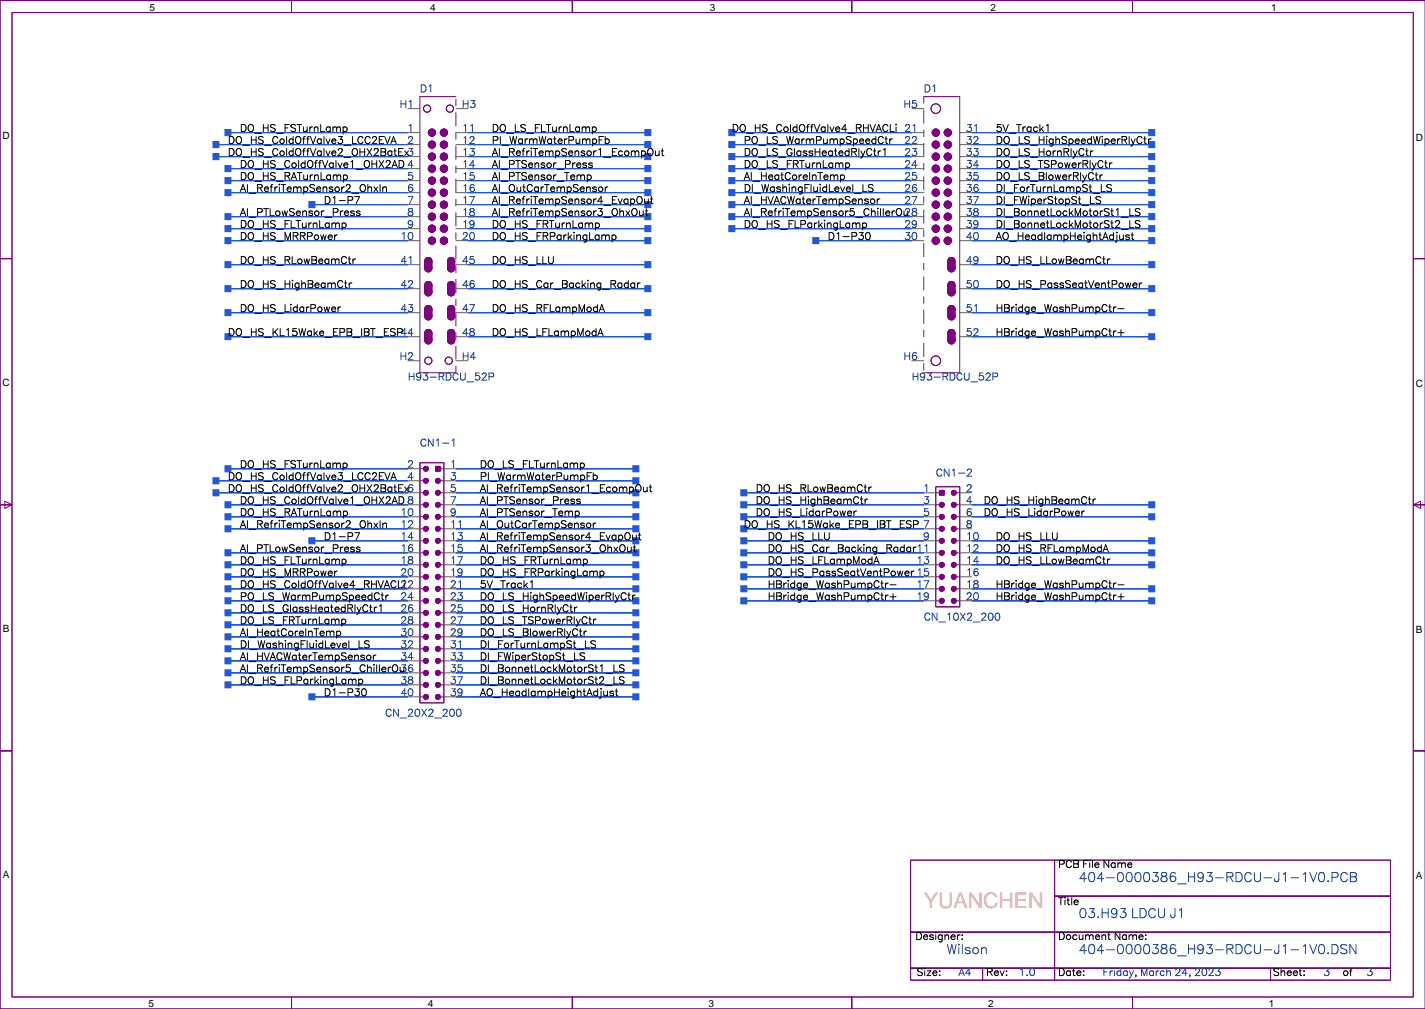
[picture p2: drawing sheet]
<svg xmlns="http://www.w3.org/2000/svg" width="302mm" height="213mm" viewBox="0 0 302 213" stroke-linecap="round" stroke-linejoin="round" font-family="sans-serif">
<path d="M301.7 .1h-301.7v213.3h301.7" fill="none" stroke="#000080" stroke-width=".21"/>
<g fill="none" stroke="#800080" stroke-width=".21">
<path d="M2.5 2.7h296.6v208.2h-296.6zM301.7 .1h-62v2.6v-2.6h-59.4v2.6v-2.6h-59.2v2.6v-2.6h-59.4v2.6v-2.6h-61.7v54.6h2.5h-2.5v52.1h2.5l-1.5 .7v-1.5l1.5 .8h-2.5v52h2.5h-2.5v54.6h61.7v-2.5v2.5h59.4v-2.5v2.5h59.2v-2.5v2.5h59.4v-2.5v2.5h62M96.5 20.4h-7.6v58.4h7.6M195.5 20.4h7.7v58.4h-7.7M89.9 55.2h1.5v1.5h-1.5zM94.7 55.2h1.5v1.5h-1.5zM200.6 55.2h1.5v1.5h-1.5zM301.7 54.7h-2.6h2.6M89.9 70.5h1.5v1.5h-1.5zM89.9 65.4h1.5v1.5h-1.5zM89.9 60.3h1.5v1.5h-1.5zM94.7 70.5h1.5v1.5h-1.5z"/>
<path d="M94.7 65.4h1.5v1.5h-1.5zM94.7 60.3h1.5v1.5h-1.5zM200.6 60.3h1.5v1.5h-1.5zM200.6 70.5h1.5v1.5h-1.5zM200.6 65.4h1.5v1.5h-1.5zM88.9 97.9h5.1v50.8h-5.1zM88.9 99.2h.7M92.2 98.6h1v1.1h-1zM93.2 99.2h.8M88.9 101.7h.7M88.9 104.2h.7M88.9 106.8h.7"/>
<path d="M88.9 109.3h.7M88.9 111.9h.7M88.9 114.4h.7M88.9 116.9h.7M88.9 119.5h.7M93.2 101.7h.8M93.2 104.2h.8M93.2 106.8h.8M93.2 109.3h.8M93.2 111.9h.8M93.2 114.4h.8M93.2 116.9h.8"/>
<path d="M93.2 119.5h.8M198.1 103h5.1v25.4h-5.1zM198.1 104.2h.7M198.1 106.8h.7M198.1 109.3h.7M198.1 111.9h.7M198.1 114.4h.7M198.1 116.9h.7M198.1 119.5h.7M198.8 103.7h1.1v1h-1.1zM202.4 104.2h.8M202.4 106.8h.8"/>
<path d="M202.4 109.3h.8M202.4 111.9h.8M202.4 114.4h.8M202.4 116.9h.8M202.4 119.5h.8M299.1 106.8l1.6-.8v1.5l-1.6-.7h2.6zM88.9 139.8h.7M88.9 137.2h.7M88.9 134.7h.7M88.9 132.2h.7M88.9 129.6h.7M88.9 127.1h.7"/>
<path d="M88.9 124.6h.7M88.9 122h.7M93.2 139.8h.8M93.2 137.2h.8M93.2 134.7h.8M93.2 132.2h.8M93.2 129.6h.8M93.2 127.1h.8M93.2 124.6h.8M93.2 122h.8M198.1 127.1h.7M198.1 124.6h.7"/>
<path d="M198.1 122h.7M202.4 127.1h.8M202.4 124.6h.8M202.4 122h.8M88.9 147.4h.7M88.9 144.9h.7M88.9 142.3h.7M93.2 147.4h.8M93.2 144.9h.8M93.2 142.3h.8M301.7 158.8h-2.6h2.6M192.7 181.9h30.5v15.3h-30.5z"/>
<path d="M192.7 197.2h30.5v7.6h-30.5zM223.2 189.6h71.1v7.6h-71.1zM223.2 197.2h71.1v7.6h-71.1zM223.2 181.9h71.1v7.7h-71.1zM192.7 204.8h15.3v2.5h-15.3zM208 204.8h15.2v2.5h-15.2zM223.2 204.8h45.7v2.5h-45.7zM268.9 204.8h25.4v2.5h-25.4z"/>
<circle cx="90.4" cy="23" r=".76"/>
<circle cx="91.4" cy="28.1" r=".76"/>
<circle cx="91.4" cy="35.7" r=".76"/>
<circle cx="91.4" cy="38.2" r=".76"/>
<circle cx="91.4" cy="33.1" r=".76"/>
<circle cx="91.4" cy="30.6" r=".76"/>
<circle cx="94" cy="28.1" r=".76"/>
<circle cx="94" cy="35.7" r=".76"/>
<circle cx="94" cy="38.2" r=".76"/>
<circle cx="94" cy="33.1" r=".76"/>
<circle cx="94" cy="30.6" r=".76"/>
<circle cx="95.2" cy="23" r=".76"/>
<circle cx="198.1" cy="23" r="1.02"/>
<circle cx="198.1" cy="28.1" r=".76"/>
<circle cx="198.1" cy="35.7" r=".76"/>
<circle cx="198.1" cy="38.2" r=".76"/>
<circle cx="198.1" cy="33.1" r=".76"/>
<circle cx="198.1" cy="30.6" r=".76"/>
<circle cx="200.6" cy="28.1" r=".76"/>
<circle cx="200.6" cy="35.7" r=".76"/>
<circle cx="200.6" cy="38.2" r=".76"/>
<circle cx="200.6" cy="33.1" r=".76"/>
<circle cx="200.6" cy="30.6" r=".76"/>
<circle cx="90.7" cy="55.2" r=".76"/>
<circle cx="90.7" cy="56.7" r=".76"/>
<circle cx="91.4" cy="40.7" r=".76"/>
<circle cx="91.4" cy="50.9" r=".76"/>
<circle cx="91.4" cy="43.3" r=".76"/>
<circle cx="91.4" cy="48.4" r=".76"/>
<circle cx="91.4" cy="45.8" r=".76"/>
<circle cx="94" cy="40.7" r=".76"/>
<circle cx="94" cy="50.9" r=".76"/>
<circle cx="94" cy="48.4" r=".76"/>
<circle cx="94" cy="43.3" r=".76"/>
<circle cx="94" cy="45.8" r=".76"/>
<circle cx="95.5" cy="55.2" r=".76"/>
<circle cx="95.5" cy="56.7" r=".76"/>
<circle cx="198.1" cy="40.7" r=".76"/>
<circle cx="198.1" cy="48.4" r=".76"/>
<circle cx="198.1" cy="50.9" r=".76"/>
<circle cx="198.1" cy="43.3" r=".76"/>
<circle cx="198.1" cy="45.8" r=".76"/>
<circle cx="200.6" cy="40.7" r=".76"/>
<circle cx="200.6" cy="48.4" r=".76"/>
<circle cx="200.6" cy="50.9" r=".76"/>
<circle cx="200.6" cy="43.3" r=".76"/>
<circle cx="200.6" cy="45.8" r=".76"/>
<circle cx="201.4" cy="55.2" r=".76"/>
<circle cx="201.4" cy="56.7" r=".76"/>
<circle cx="90.7" cy="76.3" r=".76"/>
<circle cx="90.7" cy="60.3" r=".76"/>
<circle cx="90.7" cy="65.4" r=".76"/>
<circle cx="90.7" cy="61.8" r=".76"/>
<circle cx="90.7" cy="66.9" r=".76"/>
<circle cx="90.7" cy="70.5" r=".76"/>
<circle cx="90.7" cy="72" r=".76"/>
<circle cx="95" cy="76.3" r=".76"/>
<circle cx="95.5" cy="60.3" r=".76"/>
<circle cx="95.5" cy="61.8" r=".76"/>
<circle cx="95.5" cy="65.4" r=".76"/>
<circle cx="95.5" cy="66.9" r=".76"/>
<circle cx="95.5" cy="70.5" r=".76"/>
<circle cx="95.5" cy="72" r=".76"/>
<circle cx="198.1" cy="76.3" r="1.02"/>
<circle cx="201.4" cy="61.8" r=".76"/>
<circle cx="201.4" cy="65.4" r=".76"/>
<circle cx="201.4" cy="60.3" r=".76"/>
<circle cx="201.4" cy="66.9" r=".76"/>
<circle cx="201.4" cy="70.5" r=".76"/>
<circle cx="201.4" cy="72" r=".76"/>
<circle cx="90.1" cy="99.2" r=".51"/>
<circle cx="90.1" cy="101.7" r=".51"/>
<circle cx="90.1" cy="114.4" r=".51"/>
<circle cx="90.1" cy="106.8" r=".51"/>
<circle cx="90.1" cy="104.2" r=".51"/>
<circle cx="90.1" cy="116.9" r=".51"/>
<circle cx="90.1" cy="109.3" r=".51"/>
<circle cx="90.1" cy="111.9" r=".51"/>
<circle cx="90.1" cy="119.5" r=".51"/>
<circle cx="92.7" cy="114.4" r=".51"/>
<circle cx="92.7" cy="106.8" r=".51"/>
<circle cx="92.7" cy="101.7" r=".51"/>
<circle cx="92.7" cy="104.2" r=".51"/>
<circle cx="92.7" cy="116.9" r=".51"/>
<circle cx="92.7" cy="109.3" r=".51"/>
<circle cx="92.7" cy="111.9" r=".51"/>
<circle cx="92.7" cy="119.5" r=".51"/>
<circle cx="199.3" cy="114.4" r=".51"/>
<circle cx="199.3" cy="106.8" r=".51"/>
<circle cx="199.3" cy="109.3" r=".51"/>
<circle cx="199.3" cy="116.9" r=".51"/>
<circle cx="199.3" cy="119.5" r=".51"/>
<circle cx="199.3" cy="111.9" r=".51"/>
<circle cx="201.9" cy="106.8" r=".51"/>
<circle cx="201.9" cy="114.4" r=".51"/>
<circle cx="201.9" cy="104.2" r=".51"/>
<circle cx="201.9" cy="109.3" r=".51"/>
<circle cx="201.9" cy="116.9" r=".51"/>
<circle cx="201.9" cy="119.5" r=".51"/>
<circle cx="201.9" cy="111.9" r=".51"/>
<circle cx="90.1" cy="122" r=".51"/>
<circle cx="90.1" cy="129.6" r=".51"/>
<circle cx="90.1" cy="134.7" r=".51"/>
<circle cx="90.1" cy="127.1" r=".51"/>
<circle cx="90.1" cy="124.6" r=".51"/>
<circle cx="90.1" cy="139.8" r=".51"/>
<circle cx="90.1" cy="132.2" r=".51"/>
<circle cx="90.1" cy="137.2" r=".51"/>
<circle cx="92.7" cy="122" r=".51"/>
<circle cx="92.7" cy="129.6" r=".51"/>
<circle cx="92.7" cy="134.7" r=".51"/>
<circle cx="92.7" cy="127.1" r=".51"/>
<circle cx="92.7" cy="124.6" r=".51"/>
<circle cx="92.7" cy="139.8" r=".51"/>
<circle cx="92.7" cy="132.2" r=".51"/>
<circle cx="92.7" cy="137.2" r=".51"/>
<circle cx="199.3" cy="122" r=".51"/>
<circle cx="199.3" cy="127.1" r=".51"/>
<circle cx="199.3" cy="124.6" r=".51"/>
<circle cx="201.9" cy="122" r=".51"/>
<circle cx="201.9" cy="127.1" r=".51"/>
<circle cx="201.9" cy="124.6" r=".51"/>
<circle cx="90.1" cy="142.3" r=".51"/>
<circle cx="90.1" cy="147.4" r=".51"/>
<circle cx="90.1" cy="144.9" r=".51"/>
<circle cx="92.7" cy="142.3" r=".51"/>
<circle cx="92.7" cy="147.4" r=".51"/>
<circle cx="92.7" cy="144.9" r=".51"/>
</g>
<g fill="#800080" stroke="#800080" stroke-width=".21">
<path d="M92.2 98.6h1v1.1h-1z" fill-rule="evenodd"/>
<path d="M94.7 70.5h1.5v1.5h-1.5z" fill-rule="evenodd"/>
<path d="M94.7 65.4h1.5v1.5h-1.5z" fill-rule="evenodd"/>
<path d="M89.9 70.5h1.5v1.5h-1.5z" fill-rule="evenodd"/>
<path d="M89.9 65.4h1.5v1.5h-1.5z" fill-rule="evenodd"/>
<path d="M89.9 60.3h1.5v1.5h-1.5z" fill-rule="evenodd"/>
<path d="M89.9 55.2h1.5v1.5h-1.5z" fill-rule="evenodd"/>
<path d="M94.7 60.3h1.5v1.5h-1.5z" fill-rule="evenodd"/>
<path d="M94.7 55.2h1.5v1.5h-1.5z" fill-rule="evenodd"/>
<path d="M198.8 103.7h1.1v1h-1.1z" fill-rule="evenodd"/>
<path d="M200.6 60.3h1.5v1.5h-1.5z" fill-rule="evenodd"/>
<path d="M200.6 55.2h1.5v1.5h-1.5z" fill-rule="evenodd"/>
<path d="M200.6 70.5h1.5v1.5h-1.5z" fill-rule="evenodd"/>
<path d="M200.6 65.4h1.5v1.5h-1.5z" fill-rule="evenodd"/>
<circle cx="90.1" cy="147.4" r=".51"/>
<circle cx="92.7" cy="147.4" r=".51"/>
<circle cx="90.1" cy="127.1" r=".51"/>
<circle cx="90.1" cy="134.7" r=".51"/>
<circle cx="90.1" cy="144.9" r=".51"/>
<circle cx="90.1" cy="142.3" r=".51"/>
<circle cx="90.1" cy="139.8" r=".51"/>
<circle cx="90.1" cy="129.6" r=".51"/>
<circle cx="90.1" cy="124.6" r=".51"/>
<circle cx="90.1" cy="132.2" r=".51"/>
<circle cx="90.1" cy="137.2" r=".51"/>
<circle cx="92.7" cy="127.1" r=".51"/>
<circle cx="92.7" cy="134.7" r=".51"/>
<circle cx="92.7" cy="144.9" r=".51"/>
<circle cx="92.7" cy="142.3" r=".51"/>
<circle cx="92.7" cy="139.8" r=".51"/>
<circle cx="92.7" cy="129.6" r=".51"/>
<circle cx="92.7" cy="124.6" r=".51"/>
<circle cx="92.7" cy="132.2" r=".51"/>
<circle cx="92.7" cy="137.2" r=".51"/>
<circle cx="90.1" cy="99.2" r=".51"/>
<circle cx="90.1" cy="114.4" r=".51"/>
<circle cx="90.1" cy="106.8" r=".51"/>
<circle cx="90.1" cy="116.9" r=".51"/>
<circle cx="90.1" cy="104.2" r=".51"/>
<circle cx="90.1" cy="109.3" r=".51"/>
<circle cx="90.1" cy="111.9" r=".51"/>
<circle cx="90.1" cy="122" r=".51"/>
<circle cx="90.1" cy="101.7" r=".51"/>
<circle cx="90.1" cy="119.5" r=".51"/>
<circle cx="92.7" cy="114.4" r=".51"/>
<circle cx="92.7" cy="106.8" r=".51"/>
<circle cx="92.7" cy="116.9" r=".51"/>
<circle cx="92.7" cy="104.2" r=".51"/>
<circle cx="92.7" cy="109.3" r=".51"/>
<circle cx="92.7" cy="111.9" r=".51"/>
<circle cx="92.7" cy="122" r=".51"/>
<circle cx="92.7" cy="101.7" r=".51"/>
<circle cx="92.7" cy="119.5" r=".51"/>
<circle cx="95.5" cy="66.9" r=".76"/>
<circle cx="95.5" cy="70.5" r=".76"/>
<circle cx="95.5" cy="65.4" r=".76"/>
<circle cx="95.5" cy="72" r=".76"/>
<circle cx="90.7" cy="66.9" r=".76"/>
<circle cx="90.7" cy="70.5" r=".76"/>
<circle cx="90.7" cy="65.4" r=".76"/>
<circle cx="90.7" cy="72" r=".76"/>
<circle cx="90.7" cy="56.7" r=".76"/>
<circle cx="90.7" cy="60.3" r=".76"/>
<circle cx="90.7" cy="55.2" r=".76"/>
<circle cx="90.7" cy="61.8" r=".76"/>
<circle cx="95.5" cy="55.2" r=".76"/>
<circle cx="95.5" cy="56.7" r=".76"/>
<circle cx="95.5" cy="60.3" r=".76"/>
<circle cx="95.5" cy="61.8" r=".76"/>
<circle cx="91.4" cy="48.4" r=".76"/>
<circle cx="94" cy="48.4" r=".76"/>
<circle cx="94" cy="50.9" r=".76"/>
<circle cx="94" cy="28.1" r=".76"/>
<circle cx="91.4" cy="50.9" r=".76"/>
<circle cx="91.4" cy="28.1" r=".76"/>
<circle cx="91.4" cy="45.8" r=".76"/>
<circle cx="91.4" cy="30.6" r=".76"/>
<circle cx="91.4" cy="38.2" r=".76"/>
<circle cx="94" cy="33.1" r=".76"/>
<circle cx="94" cy="35.7" r=".76"/>
<circle cx="94" cy="40.7" r=".76"/>
<circle cx="91.4" cy="35.7" r=".76"/>
<circle cx="91.4" cy="40.7" r=".76"/>
<circle cx="94" cy="38.2" r=".76"/>
<circle cx="94" cy="43.3" r=".76"/>
<circle cx="94" cy="45.8" r=".76"/>
<circle cx="94" cy="30.6" r=".76"/>
<circle cx="91.4" cy="43.3" r=".76"/>
<circle cx="91.4" cy="33.1" r=".76"/>
<circle cx="201.9" cy="104.2" r=".51"/>
<circle cx="201.9" cy="119.5" r=".51"/>
<circle cx="201.9" cy="111.9" r=".51"/>
<circle cx="201.9" cy="122" r=".51"/>
<circle cx="201.9" cy="109.3" r=".51"/>
<circle cx="201.9" cy="114.4" r=".51"/>
<circle cx="201.9" cy="116.9" r=".51"/>
<circle cx="201.9" cy="127.1" r=".51"/>
<circle cx="201.9" cy="106.8" r=".51"/>
<circle cx="201.9" cy="124.6" r=".51"/>
<circle cx="199.3" cy="119.5" r=".51"/>
<circle cx="199.3" cy="111.9" r=".51"/>
<circle cx="199.3" cy="122" r=".51"/>
<circle cx="199.3" cy="109.3" r=".51"/>
<circle cx="199.3" cy="114.4" r=".51"/>
<circle cx="199.3" cy="116.9" r=".51"/>
<circle cx="199.3" cy="127.1" r=".51"/>
<circle cx="199.3" cy="106.8" r=".51"/>
<circle cx="199.3" cy="124.6" r=".51"/>
<circle cx="201.4" cy="61.8" r=".76"/>
<circle cx="201.4" cy="70.5" r=".76"/>
<circle cx="201.4" cy="60.3" r=".76"/>
<circle cx="201.4" cy="55.2" r=".76"/>
<circle cx="201.4" cy="72" r=".76"/>
<circle cx="201.4" cy="66.9" r=".76"/>
<circle cx="201.4" cy="56.7" r=".76"/>
<circle cx="201.4" cy="65.4" r=".76"/>
<circle cx="200.6" cy="28.1" r=".76"/>
<circle cx="198.1" cy="28.1" r=".76"/>
<circle cx="200.6" cy="30.6" r=".76"/>
<circle cx="198.1" cy="30.6" r=".76"/>
<circle cx="200.6" cy="33.1" r=".76"/>
<circle cx="198.1" cy="33.1" r=".76"/>
<circle cx="200.6" cy="35.7" r=".76"/>
<circle cx="198.1" cy="35.7" r=".76"/>
<circle cx="200.6" cy="38.2" r=".76"/>
<circle cx="198.1" cy="38.2" r=".76"/>
<circle cx="200.6" cy="40.7" r=".76"/>
<circle cx="198.1" cy="40.7" r=".76"/>
<circle cx="200.6" cy="43.3" r=".76"/>
<circle cx="198.1" cy="43.3" r=".76"/>
<circle cx="200.6" cy="45.8" r=".76"/>
<circle cx="198.1" cy="45.8" r=".76"/>
<circle cx="200.6" cy="48.4" r=".76"/>
<circle cx="198.1" cy="48.4" r=".76"/>
<circle cx="200.6" cy="50.9" r=".76"/>
<circle cx="198.1" cy="50.9" r=".76"/>
</g>
<g fill="none" stroke="#606060" stroke-width=".21">
<path d="M86.3 28.1h2.6M86.3 30.6h2.6M86.3 33.1h2.6M86.3 35.7h2.6M86.3 38.2h2.6M86.3 23h2.6M96.5 28.1h2.5M96.5 30.6h2.5M96.5 33.1h2.5M96.5 35.7h2.5M96.5 38.2h2.5M96.5 23h2.5"/>
<path d="M193 28.1h2.5M193 30.6h2.5M193 33.1h2.5M193 35.7h2.5M193 38.2h2.5M193 23h2.5M203.2 28.1h2.5M203.2 30.6h2.5M203.2 33.1h2.5M203.2 35.7h2.5M203.2 38.2h2.5M86.3 40.8h2.6"/>
<path d="M86.3 43.3h2.6M86.3 45.8h2.6M86.3 48.4h2.6M86.3 50.9h2.6M86.3 56h2.6M96.5 40.8h2.5M96.5 43.3h2.5M96.5 45.8h2.5M96.5 48.4h2.5M96.5 50.9h2.5M96.5 56h2.5M193 40.8h2.5"/>
<path d="M193 43.3h2.5M193 45.8h2.5M193 48.4h2.5M193 50.9h2.5M203.2 40.8h2.5M203.2 43.3h2.5M203.2 45.8h2.5M203.2 48.4h2.5M203.2 50.9h2.5M203.2 56h2.5M86.3 76.3h2.6M86.3 61.1h2.6"/>
<path d="M86.3 66.1h2.6M86.3 71.2h2.6M96.5 76.3h2.5M96.5 61.1h2.5M96.5 66.1h2.5M96.5 71.2h2.5M193 76.3h2.5M203.2 61.1h2.5M203.2 66.1h2.5M203.2 71.2h2.5M86.3 99.2h2.6M94 99.2h2.5"/>
<path d="M86.3 101.7h2.6M86.3 104.2h2.6M86.3 106.8h2.6M86.3 109.3h2.6M86.3 111.9h2.6M86.3 114.4h2.6M86.3 116.9h2.6M86.3 119.5h2.6M94 101.7h2.5M94 104.2h2.5M94 106.8h2.5M94 109.3h2.5"/>
<path d="M94 111.9h2.5M94 114.4h2.5M94 116.9h2.5M94 119.5h2.5M195.5 104.2h2.6M195.5 106.8h2.6M195.5 109.3h2.6M195.5 111.9h2.6M195.5 114.4h2.6M195.5 116.9h2.6M195.5 119.5h2.6M203.2 104.2h2.5"/>
<path d="M203.2 106.8h2.5M203.2 109.3h2.5M203.2 111.9h2.5M203.2 114.4h2.5M203.2 116.9h2.5M203.2 119.5h2.5M86.3 122h2.6M86.3 124.6h2.6M86.3 127.1h2.6M86.3 129.6h2.6M86.3 132.2h2.6M86.3 134.7h2.6"/>
<path d="M86.3 137.2h2.6M86.3 139.8h2.6M94 122h2.5M94 124.6h2.5M94 127.1h2.5M94 129.6h2.5M94 132.2h2.5M94 134.7h2.5M94 137.2h2.5M94 139.8h2.5M195.5 122h2.6M195.5 124.6h2.6"/>
<path d="M195.5 127.1h2.6M203.2 122h2.5M203.2 124.6h2.5M203.2 127.1h2.5M86.3 142.3h2.6M86.3 144.9h2.6M86.3 147.4h2.6M94 142.3h2.5M94 144.9h2.5M94 147.4h2.5"/>
</g>
<path d="M195.5 20.4v58.4M96.5 78.8v-58.4" fill="none" stroke="#800080" stroke-width=".21" stroke-dasharray="1.4 1.4 2.8 1.4"/>
<g fill="#2058dd" stroke="#2058dd" stroke-width=".21">
<path d="M96.5 101.7h38.1z" fill-rule="evenodd"/>
<path d="M134 101.1h1.2v1.2h-1.2z" fill-rule="evenodd"/>
<path d="M99 30.6h38.1z" fill-rule="evenodd"/>
<path d="M136.5 30h1.3v1.2h-1.3z" fill-rule="evenodd"/>
<path d="M96.5 144.9h38.1z" fill-rule="evenodd"/>
<path d="M134 144.2h1.2v1.3h-1.2z" fill-rule="evenodd"/>
<path d="M205.7 48.4h38.1z" fill-rule="evenodd"/>
<path d="M243.1 47.7h1.3v1.3h-1.3z" fill-rule="evenodd"/>
<path d="M96.5 142.3h38.1z" fill-rule="evenodd"/>
<path d="M134 141.7h1.2v1.3h-1.2z" fill-rule="evenodd"/>
<path d="M205.7 45.8h38.1z" fill-rule="evenodd"/>
<path d="M243.1 45.2h1.3v1.3h-1.3z" fill-rule="evenodd"/>
<path d="M66 147.4h20.3z" fill-rule="evenodd"/>
<path d="M65.4 146.8h1.3v1.2h-1.3z" fill-rule="evenodd"/>
<path d="M172.7 50.9h20.3z" fill-rule="evenodd"/>
<path d="M172 50.3h1.3v1.2h-1.3z" fill-rule="evenodd"/>
<path d="M48.2 134.7h38.1z" fill-rule="evenodd"/>
<path d="M47.6 134.1h1.3v1.2h-1.3z" fill-rule="evenodd"/>
<path d="M154.9 38.2h38.1z" fill-rule="evenodd"/>
<path d="M154.3 37.6h1.2v1.2h-1.2z" fill-rule="evenodd"/>
<path d="M96.5 99.2h38.1z" fill-rule="evenodd"/>
<path d="M134 98.5h1.2v1.3h-1.2z" fill-rule="evenodd"/>
<path d="M99 28.1h38.1z" fill-rule="evenodd"/>
<path d="M136.5 27.4h1.3v1.3h-1.3z" fill-rule="evenodd"/>
<path d="M48.2 124.6h38.1z" fill-rule="evenodd"/>
<path d="M47.6 123.9h1.3v1.3h-1.3z" fill-rule="evenodd"/>
<path d="M154.9 28.1h38.1z" fill-rule="evenodd"/>
<path d="M154.3 27.4h1.2v1.3h-1.2z" fill-rule="evenodd"/>
<path d="M96.5 122h38.1z" fill-rule="evenodd"/>
<path d="M134 121.4h1.2v1.2h-1.2z" fill-rule="evenodd"/>
<path d="M99 50.9h38.1z" fill-rule="evenodd"/>
<path d="M136.5 50.3h1.3v1.2h-1.3z" fill-rule="evenodd"/>
<path d="M96.5 124.6h38.1z" fill-rule="evenodd"/>
<path d="M134 123.9h1.2v1.3h-1.2z" fill-rule="evenodd"/>
<path d="M205.7 28.1h38.1z" fill-rule="evenodd"/>
<path d="M243.1 27.4h1.3v1.3h-1.3z" fill-rule="evenodd"/>
<path d="M48.2 127.1h38.1z" fill-rule="evenodd"/>
<path d="M47.6 126.5h1.3v1.2h-1.3z" fill-rule="evenodd"/>
<path d="M154.9 30.6h38.1z" fill-rule="evenodd"/>
<path d="M154.3 30h1.2v1.2h-1.2z" fill-rule="evenodd"/>
<path d="M48.2 122h38.1z" fill-rule="evenodd"/>
<path d="M47.6 121.4h1.3v1.2h-1.3z" fill-rule="evenodd"/>
<path d="M48.2 50.9h38.1z" fill-rule="evenodd"/>
<path d="M47.6 50.3h1.3v1.2h-1.3z" fill-rule="evenodd"/>
<path d="M96.5 119.5h38.1z" fill-rule="evenodd"/>
<path d="M134 118.8h1.2v1.3h-1.2z" fill-rule="evenodd"/>
<path d="M99 48.4h38.1z" fill-rule="evenodd"/>
<path d="M136.5 47.7h1.3v1.3h-1.3z" fill-rule="evenodd"/>
<path d="M96.5 139.8h38.1z" fill-rule="evenodd"/>
<path d="M134 139.2h1.2v1.2h-1.2z" fill-rule="evenodd"/>
<path d="M205.7 43.3h38.1z" fill-rule="evenodd"/>
<path d="M243.1 42.7h1.3v1.2h-1.3z" fill-rule="evenodd"/>
<path d="M48.2 119.5h38.1z" fill-rule="evenodd"/>
<path d="M47.6 118.8h1.3v1.3h-1.3z" fill-rule="evenodd"/>
<path d="M48.2 48.4h38.1z" fill-rule="evenodd"/>
<path d="M47.6 47.7h1.3v1.3h-1.3z" fill-rule="evenodd"/>
<path d="M96.5 116.9h38.1z" fill-rule="evenodd"/>
<path d="M134 116.3h1.2v1.3h-1.2z" fill-rule="evenodd"/>
<path d="M99 45.8h38.1z" fill-rule="evenodd"/>
<path d="M136.5 45.2h1.3v1.3h-1.3z" fill-rule="evenodd"/>
<path d="M66 114.4h20.3z" fill-rule="evenodd"/>
<path d="M65.4 113.8h1.3v1.2h-1.3z" fill-rule="evenodd"/>
<path d="M66 43.3h20.3z" fill-rule="evenodd"/>
<path d="M65.4 42.7h1.3v1.2h-1.3z" fill-rule="evenodd"/>
<path d="M96.5 114.4h38.1z" fill-rule="evenodd"/>
<path d="M134 113.8h1.2v1.2h-1.2z" fill-rule="evenodd"/>
<path d="M99 43.3h38.1z" fill-rule="evenodd"/>
<path d="M136.5 42.7h1.3v1.2h-1.3z" fill-rule="evenodd"/>
<path d="M96.5 137.2h38.1z" fill-rule="evenodd"/>
<path d="M134 136.6h1.2v1.3h-1.2z" fill-rule="evenodd"/>
<path d="M205.7 40.8h38.1z" fill-rule="evenodd"/>
<path d="M243.1 40.1h1.3v1.3h-1.3z" fill-rule="evenodd"/>
<path d="M96.5 134.7h38.1z" fill-rule="evenodd"/>
<path d="M134 134.1h1.2v1.2h-1.2z" fill-rule="evenodd"/>
<path d="M205.7 38.2h38.1z" fill-rule="evenodd"/>
<path d="M243.1 37.6h1.3v1.2h-1.3z" fill-rule="evenodd"/>
<path d="M96.5 111.9h38.1z" fill-rule="evenodd"/>
<path d="M134 111.2h1.2v1.3h-1.2z" fill-rule="evenodd"/>
<path d="M99 40.8h38.1z" fill-rule="evenodd"/>
<path d="M136.5 40.1h1.3v1.3h-1.3z" fill-rule="evenodd"/>
<path d="M96.5 132.2h38.1z" fill-rule="evenodd"/>
<path d="M134 131.5h1.2v1.3h-1.2z" fill-rule="evenodd"/>
<path d="M205.7 35.7h38.1z" fill-rule="evenodd"/>
<path d="M243.1 35h1.3v1.3h-1.3z" fill-rule="evenodd"/>
<path d="M48.2 109.3h38.1z" fill-rule="evenodd"/>
<path d="M47.6 108.7h1.3v1.2h-1.3z" fill-rule="evenodd"/>
<path d="M48.2 38.2h38.1z" fill-rule="evenodd"/>
<path d="M47.6 37.6h1.3v1.2h-1.3z" fill-rule="evenodd"/>
<path d="M48.2 116.9h38.1z" fill-rule="evenodd"/>
<path d="M47.6 116.3h1.3v1.3h-1.3z" fill-rule="evenodd"/>
<path d="M48.2 45.8h38.1z" fill-rule="evenodd"/>
<path d="M47.6 45.2h1.3v1.3h-1.3z" fill-rule="evenodd"/>
<path d="M96.5 129.6h38.1z" fill-rule="evenodd"/>
<path d="M134 129h1.2v1.3h-1.2z" fill-rule="evenodd"/>
<path d="M205.7 33.1h38.1z" fill-rule="evenodd"/>
<path d="M243.1 32.5h1.3v1.3h-1.3z" fill-rule="evenodd"/>
<path d="M48.2 111.9h38.1z" fill-rule="evenodd"/>
<path d="M47.6 111.2h1.3v1.3h-1.3z" fill-rule="evenodd"/>
<path d="M48.2 40.8h38.1z" fill-rule="evenodd"/>
<path d="M47.6 40.1h1.3v1.3h-1.3z" fill-rule="evenodd"/>
<path d="M96.5 127.1h38.1z" fill-rule="evenodd"/>
<path d="M134 126.5h1.2v1.2h-1.2z" fill-rule="evenodd"/>
<path d="M205.7 30.6h38.1z" fill-rule="evenodd"/>
<path d="M243.1 30h1.3v1.2h-1.3z" fill-rule="evenodd"/>
<path d="M48.2 106.8h38.1z" fill-rule="evenodd"/>
<path d="M47.6 106.1h1.3v1.3h-1.3z" fill-rule="evenodd"/>
<path d="M48.2 35.7h38.1z" fill-rule="evenodd"/>
<path d="M47.6 35h1.3v1.3h-1.3z" fill-rule="evenodd"/>
<path d="M45.7 104.2h40.6z" fill-rule="evenodd"/>
<path d="M45.1 103.6h1.2v1.3h-1.2z" fill-rule="evenodd"/>
<path d="M45.7 33.1h40.6z" fill-rule="evenodd"/>
<path d="M45.1 32.5h1.2v1.3h-1.2z" fill-rule="evenodd"/>
<path d="M45.7 101.7h40.6z" fill-rule="evenodd"/>
<path d="M45.1 101.1h1.2v1.2h-1.2z" fill-rule="evenodd"/>
<path d="M45.7 30.6h40.6z" fill-rule="evenodd"/>
<path d="M45.1 30h1.2v1.2h-1.2z" fill-rule="evenodd"/>
<path d="M48.2 144.9h38.1z" fill-rule="evenodd"/>
<path d="M47.6 144.2h1.3v1.3h-1.3z" fill-rule="evenodd"/>
<path d="M154.9 48.4h38.1z" fill-rule="evenodd"/>
<path d="M154.3 47.7h1.2v1.3h-1.2z" fill-rule="evenodd"/>
<path d="M96.5 147.4h38.1z" fill-rule="evenodd"/>
<path d="M134 146.8h1.2v1.2h-1.2z" fill-rule="evenodd"/>
<path d="M205.7 50.9h38.1z" fill-rule="evenodd"/>
<path d="M243.1 50.3h1.3v1.2h-1.3z" fill-rule="evenodd"/>
<path d="M48.2 142.3h38.1z" fill-rule="evenodd"/>
<path d="M47.6 141.7h1.3v1.3h-1.3z" fill-rule="evenodd"/>
<path d="M154.9 45.8h38.1z" fill-rule="evenodd"/>
<path d="M154.3 45.2h1.2v1.3h-1.2z" fill-rule="evenodd"/>
<path d="M48.2 139.8h38.1z" fill-rule="evenodd"/>
<path d="M47.6 139.2h1.3v1.2h-1.3z" fill-rule="evenodd"/>
<path d="M154.9 43.3h38.1z" fill-rule="evenodd"/>
<path d="M154.3 42.7h1.2v1.2h-1.2z" fill-rule="evenodd"/>
<path d="M48.2 132.2h38.1z" fill-rule="evenodd"/>
<path d="M47.6 131.5h1.3v1.3h-1.3z" fill-rule="evenodd"/>
<path d="M154.9 35.7h38.1z" fill-rule="evenodd"/>
<path d="M154.3 35h1.2v1.3h-1.2z" fill-rule="evenodd"/>
<path d="M48.2 137.2h38.1z" fill-rule="evenodd"/>
<path d="M47.6 136.6h1.3v1.3h-1.3z" fill-rule="evenodd"/>
<path d="M154.9 40.8h38.1z" fill-rule="evenodd"/>
<path d="M154.3 40.1h1.2v1.3h-1.2z" fill-rule="evenodd"/>
<path d="M96.5 104.2h38.1z" fill-rule="evenodd"/>
<path d="M134 103.6h1.2v1.3h-1.2z" fill-rule="evenodd"/>
<path d="M99 33.1h38.1z" fill-rule="evenodd"/>
<path d="M136.5 32.5h1.3v1.3h-1.3z" fill-rule="evenodd"/>
<path d="M48.2 129.6h38.1z" fill-rule="evenodd"/>
<path d="M47.6 129h1.3v1.3h-1.3z" fill-rule="evenodd"/>
<path d="M154.9 33.1h38.1z" fill-rule="evenodd"/>
<path d="M154.3 32.5h1.2v1.3h-1.2z" fill-rule="evenodd"/>
<path d="M96.5 109.3h38.1z" fill-rule="evenodd"/>
<path d="M134 108.7h1.2v1.2h-1.2z" fill-rule="evenodd"/>
<path d="M99 38.2h38.1z" fill-rule="evenodd"/>
<path d="M136.5 37.6h1.3v1.2h-1.3z" fill-rule="evenodd"/>
<path d="M96.5 106.8h38.1z" fill-rule="evenodd"/>
<path d="M134 106.1h1.2v1.3h-1.2z" fill-rule="evenodd"/>
<path d="M99 35.7h38.1z" fill-rule="evenodd"/>
<path d="M136.5 35h1.3v1.3h-1.3z" fill-rule="evenodd"/>
<path d="M48.2 99.2h38.1z" fill-rule="evenodd"/>
<path d="M47.6 98.5h1.3v1.3h-1.3z" fill-rule="evenodd"/>
<path d="M48.2 28.1h38.1z" fill-rule="evenodd"/>
<path d="M47.6 27.4h1.3v1.3h-1.3z" fill-rule="evenodd"/>
<path d="M48.2 61.1h38.1z" fill-rule="evenodd"/>
<path d="M47.6 60.4h1.3v1.3h-1.3z" fill-rule="evenodd"/>
<path d="M157.4 106.8h38.1z" fill-rule="evenodd"/>
<path d="M156.8 106.1h1.3v1.3h-1.3z" fill-rule="evenodd"/>
<path d="M205.7 106.8h38.1z" fill-rule="evenodd"/>
<path d="M243.1 106.1h1.3v1.3h-1.3z" fill-rule="evenodd"/>
<path d="M48.2 66.1h38.1z" fill-rule="evenodd"/>
<path d="M47.6 65.5h1.3v1.3h-1.3z" fill-rule="evenodd"/>
<path d="M157.4 109.3h38.1z" fill-rule="evenodd"/>
<path d="M156.8 108.7h1.3v1.2h-1.3z" fill-rule="evenodd"/>
<path d="M205.7 109.3h38.1z" fill-rule="evenodd"/>
<path d="M243.1 108.7h1.3v1.2h-1.3z" fill-rule="evenodd"/>
<path d="M205.7 119.5h38.1z" fill-rule="evenodd"/>
<path d="M243.1 118.8h1.3v1.3h-1.3z" fill-rule="evenodd"/>
<path d="M205.7 56h38.1z" fill-rule="evenodd"/>
<path d="M243.1 55.4h1.3v1.2h-1.3z" fill-rule="evenodd"/>
<path d="M99 56h38.1z" fill-rule="evenodd"/>
<path d="M136.5 55.4h1.3v1.2h-1.3z" fill-rule="evenodd"/>
<path d="M157.4 114.4h38.1z" fill-rule="evenodd"/>
<path d="M156.8 113.8h1.3v1.2h-1.3z" fill-rule="evenodd"/>
<path d="M205.7 114.4h38.1z" fill-rule="evenodd"/>
<path d="M243.1 113.8h1.3v1.2h-1.3z" fill-rule="evenodd"/>
<path d="M99 61.1h38.1z" fill-rule="evenodd"/>
<path d="M136.5 60.4h1.3v1.3h-1.3z" fill-rule="evenodd"/>
<path d="M157.4 116.9h38.1z" fill-rule="evenodd"/>
<path d="M156.8 116.3h1.3v1.3h-1.3z" fill-rule="evenodd"/>
<path d="M48.2 56h38.1z" fill-rule="evenodd"/>
<path d="M47.6 55.4h1.3v1.2h-1.3z" fill-rule="evenodd"/>
<path d="M157.4 104.2h38.1z" fill-rule="evenodd"/>
<path d="M156.8 103.6h1.3v1.3h-1.3z" fill-rule="evenodd"/>
<path d="M157.4 122h38.1z" fill-rule="evenodd"/>
<path d="M156.8 121.4h1.3v1.2h-1.3z" fill-rule="evenodd"/>
<path d="M205.7 61.1h38.1z" fill-rule="evenodd"/>
<path d="M243.1 60.4h1.3v1.3h-1.3z" fill-rule="evenodd"/>
<path d="M48.2 71.2h38.1z" fill-rule="evenodd"/>
<path d="M47.6 70.6h1.3v1.3h-1.3z" fill-rule="evenodd"/>
<path d="M157.4 111.9h38.1z" fill-rule="evenodd"/>
<path d="M156.8 111.2h1.3v1.3h-1.3z" fill-rule="evenodd"/>
<path d="M99 66.1h38.1z" fill-rule="evenodd"/>
<path d="M136.5 65.5h1.3v1.3h-1.3z" fill-rule="evenodd"/>
<path d="M205.7 116.9h38.1z" fill-rule="evenodd"/>
<path d="M243.1 116.3h1.3v1.3h-1.3z" fill-rule="evenodd"/>
<path d="M99 71.2h38.1z" fill-rule="evenodd"/>
<path d="M136.5 70.6h1.3v1.3h-1.3z" fill-rule="evenodd"/>
<path d="M157.4 119.5h38.1z" fill-rule="evenodd"/>
<path d="M156.8 118.8h1.3v1.3h-1.3z" fill-rule="evenodd"/>
<path d="M157.4 124.6h38.1z" fill-rule="evenodd"/>
<path d="M156.8 123.9h1.3v1.3h-1.3z" fill-rule="evenodd"/>
<path d="M205.7 66.1h38.1z" fill-rule="evenodd"/>
<path d="M243.1 65.5h1.3v1.3h-1.3z" fill-rule="evenodd"/>
<path d="M205.7 124.6h38.1z" fill-rule="evenodd"/>
<path d="M243.1 123.9h1.3v1.3h-1.3z" fill-rule="evenodd"/>
<path d="M157.4 127.1h38.1z" fill-rule="evenodd"/>
<path d="M156.8 126.5h1.3v1.2h-1.3z" fill-rule="evenodd"/>
<path d="M205.7 71.2h38.1z" fill-rule="evenodd"/>
<path d="M243.1 70.6h1.3v1.3h-1.3z" fill-rule="evenodd"/>
<path d="M205.7 127.1h38.1z" fill-rule="evenodd"/>
<path d="M243.1 126.5h1.3v1.2h-1.3z" fill-rule="evenodd"/>
</g>
<g fill="none" stroke="#2058dd" stroke-width=".21">
<path d="M45.7 30.6h40.6M45.7 33.1h40.6M48.2 38.2h38.1M48.2 28.1h38.1M48.2 35.7h38.1M99 30.6h38.1M99 38.2h38.1M99 28.1h38.1M99 35.7h38.1M99 33.1h38.1M154.9 30.6h38.1M154.9 38.2h38.1"/>
<path d="M154.9 28.1h38.1M154.9 35.7h38.1M154.9 33.1h38.1M205.7 30.6h38.1M205.7 38.2h38.1M205.7 28.1h38.1M205.7 35.7h38.1M205.7 33.1h38.1M48.2 48.4h38.1M48.2 45.8h38.1M48.2 50.9h38.1M48.2 40.8h38.1"/>
<path d="M48.2 56h38.1M66 43.3h20.3M99 48.4h38.1M99 45.8h38.1M99 50.9h38.1M99 43.3h38.1M99 40.8h38.1M99 56h38.1M154.9 48.4h38.1M154.9 45.8h38.1M154.9 43.3h38.1M154.9 40.8h38.1"/>
<path d="M172.7 50.9h20.3M205.7 48.4h38.1M205.7 45.8h38.1M205.7 50.9h38.1M205.7 43.3h38.1M205.7 40.8h38.1M205.7 56h38.1M48.2 61.1h38.1M48.2 66.1h38.1M48.2 71.2h38.1M99 61.1h38.1M99 66.1h38.1"/>
<path d="M99 71.2h38.1M205.7 61.1h38.1M205.7 66.1h38.1M205.7 71.2h38.1M48.2 99.2h38.1M96.5 99.2h38.1M45.7 101.7h40.6M45.7 104.2h40.6M48.2 119.5h38.1M48.2 116.9h38.1M48.2 111.9h38.1M48.2 109.3h38.1"/>
<path d="M48.2 106.8h38.1M66 114.4h20.3M96.5 101.7h38.1M96.5 119.5h38.1M96.5 116.9h38.1M96.5 114.4h38.1M96.5 111.9h38.1M96.5 109.3h38.1M96.5 106.8h38.1M96.5 104.2h38.1M157.4 119.5h38.1M157.4 116.9h38.1"/>
<path d="M157.4 114.4h38.1M157.4 111.9h38.1M157.4 109.3h38.1M157.4 106.8h38.1M157.4 104.2h38.1M205.7 119.5h38.1M205.7 116.9h38.1M205.7 114.4h38.1M205.7 109.3h38.1M205.7 106.8h38.1M48.2 134.7h38.1M48.2 124.6h38.1"/>
<path d="M48.2 122h38.1M48.2 127.1h38.1M48.2 139.8h38.1M48.2 137.2h38.1M48.2 132.2h38.1M48.2 129.6h38.1M96.5 134.7h38.1M96.5 124.6h38.1M96.5 122h38.1M96.5 127.1h38.1M96.5 139.8h38.1M96.5 137.2h38.1"/>
<path d="M96.5 132.2h38.1M96.5 129.6h38.1M157.4 124.6h38.1M157.4 122h38.1M157.4 127.1h38.1M205.7 124.6h38.1M205.7 127.1h38.1M48.2 144.9h38.1M48.2 142.3h38.1M66 147.4h20.3M96.5 144.9h38.1M96.5 142.3h38.1"/>
<path d="M96.5 147.4h38.1"/>
</g>
<path d="M236.6 65.3h1.3M188.4 123.7h1.3M236.6 123.7h1.3" fill="none" stroke="#000" stroke-width=".21"/>
<text font-size="4.5" fill="#ffad5b" x="195.5" y="192.1">YUANCHEN</text>
<g font-size="2.8" fill="#1741a1">
<text x="228.3" y="185.9">404-0000386_H93-RDCU-J1-1V0.PCB</text>
<text x="228.3" y="193.6">03.H93 LDCU J1</text>
<text x="200.4" y="201.2">Wilson</text>
<text x="228.3" y="201.2">404-0000386_H93-RDCU-J1-1V0.DSN</text>
</g>
<g font-size="2.1">
<text x="31.7" y="2.3">5</text>
<text x="91.1" y="2.3">4</text>
<text x="150.3" y="2.3">3</text>
<text x="209.7" y="2.3">2</text>
<text x="269.1" y="2.3">1</text>
<text x=".5" y="29.5">D</text>
<text x="48.2" y="29.9">DO_HS_ColdOffValve3_LCC2EVA</text>
<text x="50.8" y="27.4">DO_HS_FSTurnLamp</text>
<text x="104.1" y="29.9">PI_WarmWaterPumpFb</text>
<text x="104.1" y="27.4">DO_LS_FLTurnLamp</text>
<text x="154.9" y="27.4">DO_HS_ColdOffValve4_RHVACLi 21</text>
<text x="157.4" y="29.9">PO_LS_WarmPumpSpeedCtr</text>
<text x="210.8" y="27.4">5V_Track1</text>
<text x="210.8" y="29.9">DO_LS_HighSpeedWiperRlyCtr</text>
<text x="299.7" y="29.7">D</text>
<text x="48.2" y="32.5">DO_HS_ColdOffValve2_OHX2BatEx3</text>
<text x="50.8" y="35">DO_HS_ColdOffValve1_OHX2AD 4</text>
<text x="104.1" y="32.5">AI_RefriTempSensor1_EcompOut</text>
<text x="104.1" y="35">AI_PTSensor_Press</text>
<text x="157.4" y="35">DO_LS_FRTurnLamp</text>
<text x="157.4" y="32.5">DO_LS_GlassHeatedRlyCtr1</text>
<text x="210.8" y="35">DO_LS_TSPowerRlyCtr</text>
<text x="210.8" y="32.5">DO_LS_HornRlyCtr</text>
<text x="50.8" y="37.6">DO_HS_RATurnLamp</text>
<text x="50.8" y="40.1">AI_RefriTempSensor2_OhxIn</text>
<text x="104.1" y="40.1">AI_OutCarTempSensor</text>
<text x="104.1" y="37.6">AI_PTSensor_Temp</text>
<text x="157.4" y="37.6">AI_HeatCoreInTemp</text>
<text x="157.4" y="40.1">DI_WashingFluidLevel_LS</text>
<text x="210.8" y="40.1">DI_ForTurnLampSt_LS</text>
<text x="210.8" y="37.6">DO_LS_BlowerRlyCtr</text>
<text x="50.8" y="47.7">DO_HS_FLTurnLamp</text>
<text x="50.8" y="45.2">AI_PTLowSensor_Press</text>
<text x="68.6" y="42.6">D1-P7</text>
<text x="104.1" y="47.7">DO_HS_FRTurnLamp</text>
<text x="104.1" y="45.2">AI_RefriTempSensor3_OhxOut</text>
<text x="104.1" y="42.6">AI_RefriTempSensor4_EvapOut</text>
<text x="157.4" y="47.7">DO_HS_FLParkingLamp</text>
<text x="157.4" y="45.2">AI_RefriTempSensor5_ChillerOu28</text>
<text x="157.4" y="42.6">AI_HVACWaterTempSensor</text>
<text x="191.4" y="47.7">29</text>
<text x="210.8" y="47.7">DI_BonnetLockMotorSt2_LS</text>
<text x="210.8" y="45.2">DI_BonnetLockMotorSt1_LS</text>
<text x="210.8" y="42.6">DI_FWiperStopSt_LS</text>
<text x="50.8" y="50.3">DO_HS_MRRPower</text>
<text x="104.1" y="50.3">DO_HS_FRParkingLamp</text>
<text x="175.2" y="50.3">D1-P30</text>
<text x="210.8" y="50.3">AO_HeadlampHeightAdjust</text>
<text x="50.8" y="55.3">DO_HS_RLowBeamCtr</text>
<text x="104.1" y="55.3">DO_HS_LLU</text>
<text x="210.8" y="55.3">DO_HS_LLowBeamCtr</text>
<text x="50.8" y="60.4">DO_HS_HighBeamCtr</text>
<text x="50.8" y="65.5">DO_HS_LidarPower</text>
<text x="104.1" y="60.4">DO_HS_Car_Backing_Radar</text>
<text x="104.1" y="65.5">DO_HS_RFLampModA</text>
<text x="210.8" y="60.4">DO_HS_PassSeatVentPower</text>
<text x="210.8" y="65.5">HBridge_WashPumpCtr-</text>
<text x="48.2" y="70.6">DO_HS_KL15Wake_EPB_IBT_ESP44</text>
<text x="104.1" y="70.6">DO_HS_LFLampModA</text>
<text x="210.8" y="70.6">HBridge_WashPumpCtr+</text>
<text x=".5" y="81.5">C</text>
<text x="299.7" y="81.8">C</text>
<text x="48.2" y="101">DO_HS_ColdOffValve3_LCC2EVA</text>
<text x="50.8" y="98.5">DO_HS_FSTurnLamp</text>
<text x="101.6" y="101">PI_WarmWaterPumpFb</text>
<text x="101.6" y="98.5">DO_LS_FLTurnLamp</text>
<text x="48.2" y="103.6">DO_HS_ColdOffValve2_OHX2BatEx6</text>
<text x="50.8" y="106.1">DO_HS_ColdOffValve1_OHX2AD 8</text>
<text x="101.6" y="103.6">AI_RefriTempSensor1_EcompOut</text>
<text x="101.6" y="106.1">AI_PTSensor_Press</text>
<text x="160" y="106.1">DO_HS_HighBeamCtr</text>
<text x="160" y="103.6">DO_HS_RLowBeamCtr</text>
<text x="208.2" y="106.1">DO_HS_HighBeamCtr</text>
<text x="50.8" y="108.7">DO_HS_RATurnLamp</text>
<text x="50.8" y="111.2">AI_RefriTempSensor2_OhxIn</text>
<text x="68.6" y="113.7">D1-P7</text>
<text x="84.7" y="108.7">10</text>
<text x="101.6" y="113.7">AI_RefriTempSensor4_EvapOut</text>
<text x="101.6" y="111.2">AI_OutCarTempSensor</text>
<text x="101.6" y="108.7">AI_PTSensor_Temp</text>
<text x="157.4" y="111.2">DO_HS_KL15Wake_EPB_IBT_ESP 7</text>
<text x="160" y="108.7">DO_HS_LidarPower</text>
<text x="162.5" y="113.7">DO_HS_LLU</text>
<text x="208.2" y="108.7">DO_HS_LidarPower</text>
<text x="210.8" y="113.7">DO_HS_LLU</text>
<text x="50.8" y="118.8">DO_HS_FLTurnLamp</text>
<text x="50.8" y="116.3">AI_PTLowSensor_Press</text>
<text x="101.6" y="118.8">DO_HS_FRTurnLamp</text>
<text x="101.6" y="116.3">AI_RefriTempSensor3_OhxOut</text>
<text x="162.5" y="116.3">DO_HS_Car_Backing_Radar11</text>
<text x="162.5" y="118.8">DO_HS_LFLampModA</text>
<text x="210.8" y="118.8">DO_HS_LLowBeamCtr</text>
<text x="210.8" y="116.3">DO_HS_RFLampModA</text>
<text x="50.8" y="123.9">DO_HS_ColdOffValve4_RHVACL2i 2</text>
<text x="50.8" y="121.4">DO_HS_MRRPower</text>
<text x="101.6" y="121.4">DO_HS_FRParkingLamp</text>
<text x="101.6" y="123.9">5V_Track1</text>
<text x="162.5" y="121.4">DO_HS_PassSeatVentPower 15</text>
<text x="162.5" y="123.9">HBridge_WashPumpCtr-</text>
<text x="210.8" y="123.9">HBridge_WashPumpCtr-</text>
<text x="50.8" y="126.4">PO_LS_WarmPumpSpeedCtr</text>
<text x="50.8" y="131.5">DO_LS_FRTurnLamp</text>
<text x="50.8" y="129">DO_LS_GlassHeatedRlyCtr1</text>
<text x="84.7" y="126.4">24</text>
<text x="101.6" y="131.5">DO_LS_TSPowerRlyCtr</text>
<text x="101.6" y="129">DO_LS_HornRlyCtr</text>
<text x="101.6" y="126.4">DO_LS_HighSpeedWiperRlyCtr</text>
<text x="162.5" y="126.4">HBridge_WashPumpCtr+</text>
<text x="210.8" y="126.4">HBridge_WashPumpCtr+</text>
<text x=".6" y="133.6">B</text>
<text x="50.8" y="134.1">AI_HeatCoreInTemp</text>
<text x="50.8" y="136.6">DI_WashingFluidLevel_LS</text>
<text x="101.6" y="136.6">DI_ForTurnLampSt_LS</text>
<text x="101.6" y="134.1">DO_LS_BlowerRlyCtr</text>
<text x="299.7" y="133.9">B</text>
<text x="50.8" y="141.7">AI_RefriTempSensor5_ChillerOu36</text>
<text x="50.8" y="139.1">AI_HVACWaterTempSensor</text>
<text x="101.6" y="141.7">DI_BonnetLockMotorSt1_LS</text>
<text x="101.6" y="139.1">DI_FWiperStopSt_LS</text>
<text x="50.8" y="144.2">DO_HS_FLParkingLamp</text>
<text x="68.6" y="146.8">D1-P30</text>
<text x="84.7" y="144.2">38</text>
<text x="101.6" y="144.2">DI_BonnetLockMotorSt2_LS</text>
<text x="101.6" y="146.8">AO_HeadlampHeightAdjust</text>
<text x=".6" y="185.7">A</text>
<text x="224" y="183.1">PCB File Name</text>
<text x="299.7" y="185.9">A</text>
<text x="224" y="190.9">Title</text>
<text x="193.8" y="198.3">Designer:</text>
<text x="224" y="198.3">Document Name:</text>
<text x="194" y="205.9">Size:</text>
<text x="208.7" y="205.9">Rev:</text>
<text x="224" y="205.9">Date:</text>
<text x="269.4" y="205.9">Sheet:</text>
<text x="284.2" y="205.9">of</text>
<text x="31.4" y="213.1">5</text>
<text x="90.6" y="213.1">4</text>
<text x="150" y="213.1">3</text>
<text x="209.2" y="213.1">2</text>
<text x="268.6" y="213.1">1</text>
</g>
<g font-size="2.1" fill="#1741a1">
<text x="84.6" y="22.3">H1</text>
<text x="88.9" y="19">D1</text>
<text x="97.8" y="22.3">H3</text>
<text x="191.2" y="22.3">H5</text>
<text x="195.5" y="19">D1</text>
<text x="86.2" y="29.9">2</text>
<text x="86.2" y="27.4">1</text>
<text x="97.8" y="29.9">12</text>
<text x="97.8" y="27.4">11</text>
<text x="191.4" y="29.9">22</text>
<text x="204.4" y="29.9">32</text>
<text x="204.4" y="27.4">31</text>
<text x="97.8" y="35">14</text>
<text x="97.8" y="32.5">13</text>
<text x="191.4" y="35">24</text>
<text x="191.4" y="32.5">23</text>
<text x="204.4" y="35">34</text>
<text x="204.4" y="32.5">33</text>
<text x="86.2" y="40.1">6</text>
<text x="86.2" y="37.6">5</text>
<text x="97.8" y="40.1">16</text>
<text x="97.8" y="37.6">15</text>
<text x="191.4" y="40.1">26</text>
<text x="191.4" y="37.6">25</text>
<text x="204.4" y="40.1">36</text>
<text x="204.4" y="37.6">35</text>
<text x="86.2" y="47.7">9</text>
<text x="86.2" y="45.2">8</text>
<text x="86.2" y="42.6">7</text>
<text x="97.8" y="47.7">19</text>
<text x="97.8" y="45.2">18</text>
<text x="97.8" y="42.6">17</text>
<text x="191.4" y="42.6">27</text>
<text x="204.4" y="47.7">39</text>
<text x="204.4" y="45.2">38</text>
<text x="204.4" y="42.6">37</text>
<text x="84.7" y="50.3">10</text>
<text x="97.8" y="50.3">20</text>
<text x="191.4" y="50.3">30</text>
<text x="204.4" y="50.3">40</text>
<text x="84.7" y="55.3">41</text>
<text x="97.8" y="55.3">45</text>
<text x="204.4" y="55.3">49</text>
<text x="84.7" y="65.5">43</text>
<text x="84.7" y="60.4">42</text>
<text x="97.8" y="65.5">47</text>
<text x="97.8" y="60.4">46</text>
<text x="204.4" y="65.5">51</text>
<text x="204.4" y="60.4">50</text>
<text x="97.8" y="70.6">48</text>
<text x="204.4" y="70.6">52</text>
<text x="84.6" y="75.6">H2</text>
<text x="97.8" y="75.6">H4</text>
<text x="191.2" y="75.6">H6</text>
<text x="86.3" y="80">H93-RDCU_52P</text>
<text x="193" y="80">H93-RDCU_52P</text>
<text x="88.9" y="93.9">CN1-1</text>
<text x="86.2" y="101">4</text>
<text x="86.2" y="98.5">2</text>
<text x="95.2" y="101">3</text>
<text x="95.2" y="98.5">1</text>
<text x="198.1" y="100.3">CN1-2</text>
<text x="95.2" y="106.1">7</text>
<text x="95.2" y="103.6">5</text>
<text x="195.4" y="106.1">3</text>
<text x="195.4" y="103.6">1</text>
<text x="204.4" y="106.1">4</text>
<text x="204.4" y="103.6">2</text>
<text x="84.7" y="113.7">14</text>
<text x="84.7" y="111.2">12</text>
<text x="95.2" y="113.7">13</text>
<text x="95.2" y="111.2">11</text>
<text x="95.2" y="108.7">9</text>
<text x="195.4" y="113.7">9</text>
<text x="195.4" y="108.7">5</text>
<text x="204.4" y="113.7">10</text>
<text x="204.4" y="111.2">8</text>
<text x="204.4" y="108.7">6</text>
<text x="84.7" y="118.8">18</text>
<text x="84.7" y="116.3">16</text>
<text x="95.2" y="118.8">17</text>
<text x="95.2" y="116.3">15</text>
<text x="193.9" y="118.8">13</text>
<text x="204.4" y="118.8">14</text>
<text x="204.4" y="116.3">12</text>
<text x="84.7" y="121.4">20</text>
<text x="95.2" y="123.9">21</text>
<text x="95.2" y="121.4">19</text>
<text x="193.9" y="123.9">17</text>
<text x="204.4" y="123.9">18</text>
<text x="204.4" y="121.4">16</text>
<text x="84.7" y="131.5">28</text>
<text x="84.7" y="129">26</text>
<text x="95.2" y="131.5">27</text>
<text x="95.2" y="129">25</text>
<text x="95.2" y="126.4">23</text>
<text x="193.9" y="126.4">19</text>
<text x="195.5" y="130.8">CN_10X2_200</text>
<text x="204.4" y="126.4">20</text>
<text x="84.7" y="136.6">32</text>
<text x="84.7" y="134.1">30</text>
<text x="95.2" y="136.6">31</text>
<text x="95.2" y="134.1">29</text>
<text x="84.7" y="139.1">34</text>
<text x="95.2" y="141.7">35</text>
<text x="95.2" y="139.1">33</text>
<text x="84.7" y="146.8">40</text>
<text x="95.2" y="146.8">39</text>
<text x="95.2" y="144.2">37</text>
<text x="81.5" y="151.1">CN_20X2_200</text>
<text x="202.9" y="205.9">A4</text>
<text x="215.6" y="205.9">1.0</text>
<text x="233.4" y="205.9">Friday, March 24, 2023</text>
<text x="280.1" y="205.9">3</text>
<text x="289.2" y="205.9">3</text>
</g>
</svg>
